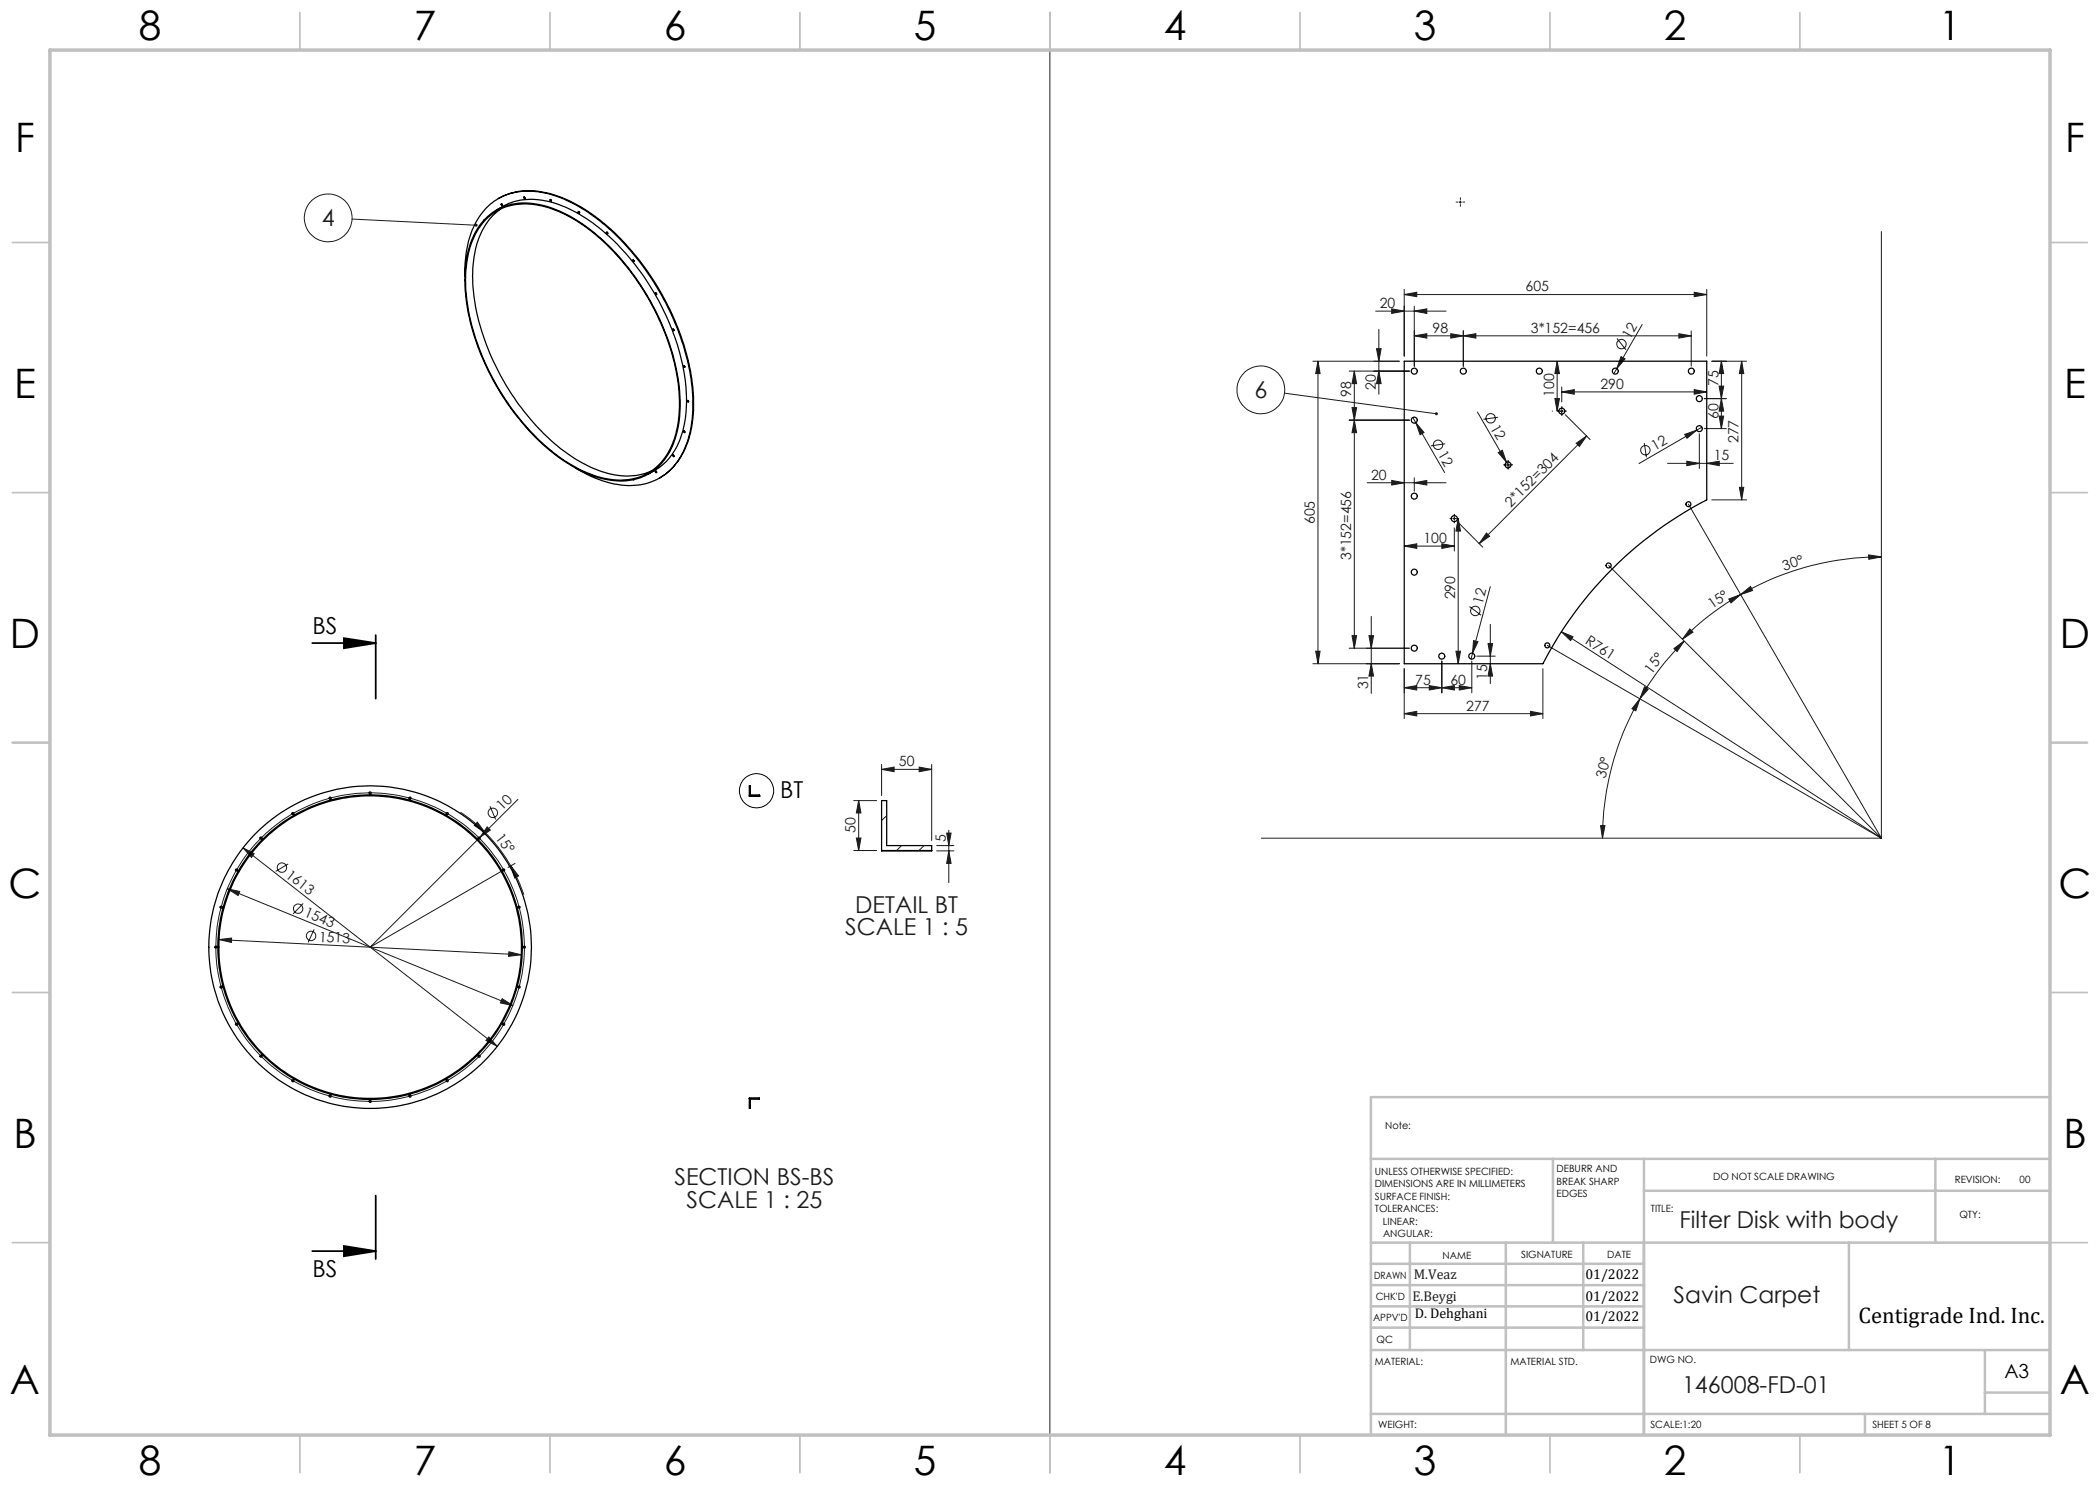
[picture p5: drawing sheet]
<svg xmlns="http://www.w3.org/2000/svg" width="420mm" height="297mm" viewBox="0 0 420 297" stroke-linecap="round" stroke-linejoin="round" font-family="sans-serif">
<g fill="none" stroke="#191924" stroke-width=".2">
<path d="M210 10v277M70.4 43.8l24.8 1.2M280.8 58.9l2.6-.4v.8zM280.8 57.9v13.3M280.8 58.9h60.5M291.8 40.4h.5M292.1 40.2v.5M338.8 58.5l2.5 .4-2.5 .4zM341.3 57.9v13.3M376.3 46.3v121.3M256.9 78.6l30.4 4.2M263.6 72.2v60.5"/>
<path d="M263.6 72.2l.4 2.5h-.9zM269.8 74.2h12.1M270.9 74.2v55.4M270.9 74.2l.4 2.5h-.9zM275.1 62.2h14.1M275.3 69.7h.9l-.4 2.5zM275.8 65.9v12.9M275.8 74.2l.4 2.5h-.9zM278.3 61.8l2.5 .4-2.5 .5zM279.9 72.2h-17.3M282.9 62.2l2.5-.4v.9zM282.9 67.2l2.5-.5v.9z"/>
<path d="M282.9 67.2h55.3M282.9 61.2v12M290.2 66.7l2.5 .5-2.5 .4zM292.7 67.2l2.5-.5v.9zM292.7 66.2v7M311 79.7h.9l-.5 2.5zM311.4 72.2v10M311.4 72.2l.5 2.5h-.9zM312.3 78.4l2.6-.5v.9zM312.3 77.4v3M312.3 78.4h29M323.4 73.7l-.6 1.1"/>
<path d="M323.4 67.7l1.8 2.3M324.2 71.3l.8 .5-1.6 1.9zM328.4 64.9l-5 8.8M335.8 66.7l2.4 .5-2.4 .4zM338.2 66.2v7M338.8 77.9l2.5 .5-2.5 .4zM342.4 72.2h6.9M343.8 77.2h.9l-.4 2.5zM344.3 72.2v13.5M344.3 72.2l.4 2.5h-.9zM344.3 79.7l.4 2.5h-.9zM345.3 79.7h-4.4"/>
<path d="M348.3 72.2v27.8M348.3 72.2l.5 2.5h-.9zM269.8 84h12.1M270.4 81.5h.9l-.4 2.5zM270.9 84l.4 2.5h-.9zM273.4 96.6h15.8M278.3 96.1l2.5 .5-2.5 .4zM282.5 83.5l.7 1.1M282.9 96.6l2.5-.5v.9zM282.9 95.6v2.6M283.2 84.6l1.6 1.9-.8 .5zM283.2 84.6l5.7 9.9"/>
<path d="M289 88.8l-2.8 .4M295.5 82.4l5.8 10.1M299.6 83.5l-2.9 .4M299.6 90.5l.9-.4 .8 2.4zM301.3 92.5l.6 1M301.3 93h.6M301.6 92.7v.5M310.4 82.2h.1M312.1 82.2h.5M312.3 82v.5M313.1 82.9l4.9 5M315.2 88.6l2.1-1.4-1.4 2.1z"/>
<path d="M317.3 87.2l-21.5 21.5M328.9 88.6l.4 2.9M333.5 92.7h13.1M336.9 86.9l2.4-.9-1.9 1.7zM337.4 92.2l2.5 .5-2.5 .4zM339.3 86l-11.5 6.7M339.9 86.7v7M340.4 85.4l-1.1 .6M340.9 85.7h4.4M341.3 92.7l2.6-.5v.9zM342.4 100h6.9M343.8 83.2h.9l-.4 2.5z"/>
<path d="M347.9 97.5h.9l-.5 2.5zM280.8 109.2l2.6-.4v.9zM280.8 109.2h10.1M288.4 108.8l2.5 .4-2.5 .5zM290.6 103.7h.5M290.9 105.6v4.6M290.9 103.5v.5M291.6 104.4l4.9 5M291.6 103.7v29M291.6 103.7l.5 2.5h-.9zM297.3 106.6l.6 .6-2.1 1.5zM298.1 117.3l-3.6 13.4"/>
<path d="M321.7 113.1l54.6 54.5M337.7 100.8l38.6 66.8M345.8 119.8l2.3-.9-1.9 1.7zM348.1 118.9l2-1.6 .4 .8zM348.1 118.9a55 55 0 0 0-11.6 8.9M373.7 111l2.6 .4-2.5 .5zM376.3 111.4a55.8 55.8 0 0 0-28.2 7.5M262.6 132.7h17.3M263.1 130.2h.9l-.4 2.5zM269.8 129.6h12.1M270.4 127.1h.9l-.4 2.5zM273.8 127.1h.9l-.5 2.5z"/>
<path d="M274.2 123.3v15.4M274.2 132.7l.5 2.5h-.9zM280.8 133.7v10M280.8 137.5l2.6-.4v.9zM280.8 137.5h13.6M285.9 137.1l2.5 .4-2.5 .5zM288.4 137.5l2.5-.4v.9zM288.4 132.2v6.4M291.2 130.2h.9l-.5 2.5zM291.9 137.1l2.5 .4-2.5 .5zM293.9 121.3l2.3 1.7M294.4 132.2v6.4"/>
<path d="M294.5 130.7l-.3 1.1M294.7 128.1l.9 .2-1.1 2.4zM295.3 131.2h3.7M297.6 128.7h.9l-.4 2.5zM298.1 124.9v11.8M298.1 132.7l.4 2.5h-.9zM308.6 133.7v10M309.5 129.1l66.8 38.5M312.3 126.4l2.3 .9-.5 .8zM312.3 126.4l64 41.2M328 139.8l-.8 2.4-.8-.5zM328 139.8a55.6 55.6 0 0 0-7.5 27.8"/>
<path d="M328.9 137.4l.7 .5-1.6 1.9zM334.8 129.7l2-1.5-1.4 2.1zM336.8 128.2a53.8 53.8 0 0 0-8.8 11.6M338 125.8l.6 .6-2.1 1.4zM103.6 159.9l-29.6 29.5 26.8-15.4M176.3 153.9l2.5-.5v.9zM176.3 152.9v6.2M176.3 153.9h10M183.8 153.4l2.5 .5-2.5 .4zM186.3 152.9v15.2M280.8 142.7l2.6-.4v.9zM280.8 142.7h27.8"/>
<path d="M306.1 142.3l2.5 .4-2.5 .5zM45.5 177.8l2.4 .5-.3 .8zM45.5 177.8l57.1 23.3M48.6 169.6l2.2 1.1-.5 .8zM48.6 169.6l50.8 39.7M57.6 172.8l-2.5 1.5M92.1 162.5a28.4 28.4 0 0 1 4.9 4M95.5 164.4l1.5 2.1-2.1-1.4zM97 166.5a31.2 31.2 0 0 1 5.2 6.7M97.4 165.4l.7 .6-2.1 1.5zM98 161.3l1.1 2.6M102.2 173.2l1.5 2-.8 .4z"/>
<path d="M102.2 173.2a33.2 33.2 0 0 1 2.6 5.7M103 172.7l-1.4 .8M170.7 160.1h4.6M170.7 170.1h4.6M171.3 167.6h.9l-.5 2.5zM171.7 160.1v10M171.7 160.1l.5 2.5h-.9zM187.3 169.1h3.5M187.3 170.2h3.5M189.3 166.6h.9l-.4 2.5zM189.8 166v10.5M189.8 170.2l.4 2.5h-.9z"/>
<path d="M252.3 167.6h124M320.1 165.1h.9l-.5 2.5zM43.8 187.9l2.5-.3v.9zM43.8 187.9l60.4 3.1M60.6 180.7l-2 2.1M62.8 185.9l-1.2 2.6M100.4 199.7l2.2 1.4-2.5-.5zM101.8 190.4l2.4 .6-2.5 .3zM97.8 207.4l1.6 1.9-2.2-1.2z"/>
<circle cx="65.6" cy="43.6" r="4.8"/>
<circle cx="252.2" cy="78" r="4.8"/>
<circle cx="324.3" cy="68.8" r=".94"/>
<circle cx="287.6" cy="89" r=".95"/>
<circle cx="298.1" cy="83.7" r=".95"/>
<circle cx="329.1" cy="90" r=".94"/>
<circle cx="295.1" cy="122.2" r=".94"/>
<circle cx="56.4" cy="173.5" r=".93"/>
<circle cx="98.6" cy="162.6" r=".95"/>
<circle cx="59.6" cy="181.7" r=".94"/>
<circle cx="62.2" cy="187.2" r=".93"/>
<circle cx="74" cy="189.4" r="30.9"/>
</g>
<circle cx="151.3" cy="158.2" r="3.4" fill="none" stroke="#000" stroke-width=".2"/>
<path d="M62.4 128.6h12.7M68.8 127.6l6.3 1-6.3 1zM75.1 127v12.7M75.1 239.1v12.7M62.4 250.2h12.7M68.8 249.2l6.3 1-6.3 1z" fill="none" stroke="#000" stroke-width=".35"/>
<g fill="none" stroke="#191924" stroke-width=".2" stroke-dasharray="15.2 1.3 1.3 1.3">
<path d="M292.1 39.9v-.3M291.6 40.4h-.4M292.1 40.9v.4M292.6 40.4h.3M301.1 93h-.3M301.6 92.5v-.4M301.6 93.5v.3M302.1 93h.4M311.9 82.2h-.4M312.4 81.7v-.3M312.4 82.7v.4M312.9 82.2h.3"/>
<path d="M290.4 103.7h-.4M290.9 103.2v-.3M290.9 104.2v.4M291.4 103.7h.3"/>
</g>
<g fill="none" stroke="#c0c0c0" stroke-width=".35">
<path d="M60 2.5v7.5M110 2.5v7.5M160 2.5v7.5M210 2.5v7.5M260 2.5v7.5M310 2.5v7.5M360 2.5v7.5M2.5 48.5h7.5M410 48.5h7.5M2.5 98.5h7.5M410 98.5h7.5M2.5 148.5h7.5"/>
<path d="M410 148.5h7.5M2.5 198.5h7.5M410 198.5h7.5M2.5 248.5h7.5M410 248.5h7.5M60 287v7.5M110 287v7.5M160 287v7.5M210 287v7.5M260 287v7.5M310 287v7.5M360 287v7.5"/>
</g>
<g fill="none" stroke="#c0c0c0" stroke-width=".5">
<path d="M410 219.4h-135.8v67.4M274.2 231.8h135.8M310.6 231.8v16.7M328.8 231.8v55.2M328.8 238.2h81.2M387.1 231.8v16.7M274.2 248.5h135.8M274.2 257h54.6M274.2 252.8h54.6M282 248.5v21.5M301.2 248.5v38.3M316.7 248.5v21.5"/>
<path d="M369.8 248.5v21.5M274.2 265.5h54.6M274.2 261.3h54.6M274.2 270h135.8M397 270v12.8M397 278.5h13M274.2 282.8h135.8M373 282.8v4.2"/>
</g>
<path d="M10 10h400v277h-400z" fill="none" stroke="#c0c0c0" stroke-width=".7"/>
<path d="M68.8 127.6l6.3 1-6.3 1zM68.8 249.2l6.3 1-6.3 1z" fill="#000"/>
<g fill="#191924">
<path d="M299.6 90.5l.9-.4 .8 2.4z"/>
<path d="M312.3 126.4l2.3 .9-.5 .8z"/>
<path d="M336.9 86.9l2.4-.9-1.9 1.7z"/>
<path d="M97.4 165.4l.7 .6-2.1 1.5z"/>
<path d="M324.2 71.3l.8 .5-1.6 1.9z"/>
<path d="M294.7 128.1l.9 .2-1.1 2.4z"/>
<path d="M283.2 84.6l1.6 1.9-.8 .5z"/>
<path d="M95 44.9a.31 .31 0 0 0 .1 .4 .31 .31 0 0 0 .4-.3h-.3h.3v-.1a.3 .3 0 0 0-.5 0zM287.1 82.5l-.1 .2a.3 .3 0 0 0 .2 .4 .3 .3 0 0 0 .4-.3h-.3h.3a.3 .3 0 0 0-.2-.3 .3 .3 0 0 0-.3 0z"/>
<path d="M102.2 173.2l1.5 2-.8 .4zM95.5 164.4l1.5 2.1-2.1-1.4z"/>
<path d="M100.4 199.7l-.3 .9 2.5 .5zM45.5 177.8l2.1 1.3 .3-.8z"/>
<path d="M373.7 111l2.6 .4-2.5 .5zM348.1 118.9l2-1.6 .4 .8z"/>
<path d="M345.8 119.8l2.3-.9-1.9 1.7zM338 125.8l.6 .6-2.1 1.4z"/>
<path d="M334.8 129.7l2-1.5-1.4 2.1zM328.9 137.4l.7 .5-1.6 1.9z"/>
<path d="M328 139.8l-.8 2.4-.8-.5zM320.1 165.1h.9l-.5 2.5z"/>
<path d="M97.8 207.4l-.6 .7 2.2 1.2zM48.6 169.6l1.7 1.9 .5-.8z"/>
<path d="M101.8 190.4l-.1 .9 2.5-.3zM43.8 187.9l2.5 .6v-.9z"/>
<path d="M183.8 153.4l2.5 .5-2.5 .4zM176.3 153.9l2.5-.5v.9z"/>
<path d="M288.4 108.8l2.5 .4-2.5 .5zM280.8 109.2l2.6-.4v.9zM338.8 58.5l2.5 .4-2.5 .4zM280.8 58.9l2.6-.4v.8zM335.8 66.7l2.4 .5-2.4 .4zM292.7 67.2l2.5-.5v.9zM282.9 62.2l2.5-.4v.9zM278.3 61.8l2.5 .4-2.5 .5zM290.2 66.7l2.5 .5-2.5 .4zM282.9 67.2l2.5-.5v.9zM291.9 137.1l2.5 .4-2.5 .5zM288.4 137.5l2.5-.4v.9zM285.9 137.1l2.5 .4-2.5 .5zM280.8 137.5l2.6-.4v.9zM282.9 96.6l2.5-.5v.9zM278.3 96.1l2.5 .5-2.5 .4z"/>
<path d="M280.8 142.7l2.6-.4v.9zM306.1 142.3l2.5 .4-2.5 .5zM312.3 78.4l2.6-.5v.9zM338.8 77.9l2.5 .5-2.5 .4zM337.4 92.2l2.5 .5-2.5 .4zM341.3 92.7l2.6-.5v.9z"/>
<path d="M297.3 106.6l.6 .6-2.1 1.5zM315.2 88.6l2.1-1.4-1.4 2.1z"/>
<path d="M347.9 97.5h.9l-.5 2.5zM348.3 72.2l.5 2.5h-.9zM270.4 127.1h.9l-.4 2.5zM270.9 84l.4 2.5h-.9zM275.8 74.2l.4 2.5h-.9zM275.3 69.7h.9l-.4 2.5zM270.4 81.5h.9l-.4 2.5zM270.9 74.2l.4 2.5h-.9zM343.8 77.2h.9l-.4 2.5zM344.3 72.2l.4 2.5h-.9zM311 79.7h.9l-.5 2.5zM311.4 72.2l.5 2.5h-.9z"/>
<path d="M189.3 166.6h.9l-.4 2.5zM189.8 170.2l.4 2.5h-.9z"/>
<path d="M263.6 72.2l.4 2.5h-.9zM263.1 130.2h.9l-.4 2.5zM291.6 103.7l.5 2.5h-.9zM291.2 130.2h.9l-.5 2.5zM297.6 128.7h.9l-.4 2.5zM298.1 132.7l.4 2.5h-.9zM273.8 127.1h.9l-.5 2.5zM274.2 132.7l.5 2.5h-.9zM171.7 160.1l.5 2.5h-.9zM171.3 167.6h.9l-.5 2.5z"/>
<path d="M344.3 79.7l.4 2.5h-.9zM343.8 83.2h.9l-.4 2.5z"/>
</g>
<g fill="none" stroke="#000" stroke-width=".25">
<path d="M99.7 39.7a14 14 0 0 1 12.1-.4 38.3 38.3 0 0 1 16.5 13.4 50.4 50.4 0 0 1 10.4 26.6 21.6 21.6 0 0 1-2.7 12.4 11.7 11.7 0 0 1-4.1 3.9M104.9 39.4l.1 .2M110.1 39.9l.2 .2M93 55.2a18.9 18.9 0 0 1 4-13.3 11.9 11.9 0 0 1 11.7-3.3 30.6 30.6 0 0 1 14.7 8.6 52.5 52.5 0 0 1 15.1 30.8 21.9 21.9 0 0 1-3 14.2 11.9 11.9 0 0 1-13.2 4.5l-1.8-.5-2.4-1-3-1.6M96.8 44.1a11.5 11.5 0 0 1 11.6-3.1 30.5 30.5 0 0 1 14.3 9.2 48.5 48.5 0 0 1 13.3 28.6 19.6 19.6 0 0 1-3.1 13.2 11 11 0 0 1-11.8 3.9 29.8 29.8 0 0 1-14.3-8.7 49.3 49.3 0 0 1-13.6-27.9 21.2 21.2 0 0 1 2.6-14.1zM96.8 44l-.1 .1M97.2 43.9a11.7 11.7 0 0 1 11.8-2.6 32.4 32.4 0 0 1 15.2 10.7 48 48 0 0 1 11.6 26.8 19.5 19.5 0 0 1-3 13 11 11 0 0 1-11.7 3.9 28.9 28.9 0 0 1-14.2-8.7 48.7 48.7 0 0 1-13.7-29 20.1 20.1 0 0 1 2.8-12.6zM99.3 42a11.5 11.5 0 0 1 4.3-1.9 17.4 17.4 0 0 1 12.2 2.7 46.4 46.4 0 0 1 17.7 21 37 37 0 0 1 3.4 20.6 13.2 13.2 0 0 1-5.9 9.6l-1.3 .8M100.1 41.8a13.9 13.9 0 0 0-5.4 10.3 38.5 38.5 0 0 0 4.3 20.7 46.1 46.1 0 0 0 16.4 19.2 18.3 18.3 0 0 0 12.2 3l1.3-.3 1.4-.5M100.4 40.8l.1 .2M115.8 42.3l.1 .2M121.4 46.4l.2 .3"/>
<path d="M126.7 52l.1 .2M131.1 58.6h.2v.3h-.1zM131.2 58.6l.1 .2M134.5 65.8a.16 .16 0 0 1 .3 .1 .16 .16 0 0 1-.1 .2zM134.7 65.8l.1 .3M136.8 73.2l.2 .2M280.8 72.2h60.5v27.8a76.5 76.5 0 0 0-32.7 32.7h-27.8zM126.8 95.9l-.1 .1M131.1 94.2l.2 .1v.3zM131.2 94.2l.1 .3M134.6 91l.2 .1-.1 .3-.2-.2zM134.7 91l.1 .3"/>
<path d="M136.8 86.2l.2 .2M137.4 80.1a.15 .15 0 0 1 .2 0 .15 .15 0 0 1 .1 .2 .15 .15 0 0 1-.2 .1zM137.6 80.1l.1 .2M149.9 159.2h.1M149.9 159.2v-2h.2v1.8h1.8v.2M149.9 159.2h2M151.9 159.2h.1M176.3 170.1h10M176.3 170.1v-10h1v9h9v1M149.9 219.6v.1M149.9 219.7v1.9h.2v-1.8h1.8v-.1M149.9 219.6h2"/>
<path d="M151.9 219.6v.1"/>
<circle cx="104.9" cy="39.6" r=".16"/>
<circle cx="100.4" cy="41" r=".17"/>
<circle cx="110.1" cy="40.1" r=".17"/>
<circle cx="115.8" cy="42.5" r=".16"/>
<circle cx="121.4" cy="46.6" r=".16"/>
<circle cx="126.7" cy="52.2" r=".16"/>
<circle cx="136.8" cy="73.4" r=".17"/>
<circle cx="282.9" cy="74.2" r=".6"/>
<circle cx="292.7" cy="74.2" r=".6"/>
<circle cx="307.9" cy="74.2" r=".6"/>
<circle cx="323.1" cy="74.2" r=".6"/>
<circle cx="338.3" cy="74.2" r=".59"/>
<circle cx="339.9" cy="79.7" r=".6"/>
<circle cx="136.8" cy="86.4" r=".18"/>
<circle cx="282.9" cy="84" r=".6"/>
<circle cx="282.9" cy="99.2" r=".6"/>
<circle cx="301.6" cy="93" r=".61"/>
<circle cx="312.3" cy="82.2" r=".6"/>
<circle cx="339.9" cy="85.7" r=".6"/>
<circle cx="282.9" cy="114.4" r=".61"/>
<circle cx="290.9" cy="103.7" r=".61"/>
<circle cx="321.7" cy="113.1" r=".5"/>
<circle cx="337.7" cy="100.8" r=".51"/>
<circle cx="282.9" cy="129.6" r=".61"/>
<circle cx="288.4" cy="131.2" r=".6"/>
<circle cx="294.4" cy="131.2" r=".6"/>
<circle cx="309.5" cy="129.1" r=".5"/>
<circle cx="66" cy="159.6" r=".2"/>
<circle cx="74" cy="158.6" r=".2"/>
<circle cx="82" cy="159.6" r=".2"/>
<circle cx="47.3" cy="174" r=".2"/>
<circle cx="52.2" cy="167.6" r=".2"/>
<circle cx="58.6" cy="162.7" r=".2"/>
<circle cx="89.5" cy="162.7" r=".2"/>
<circle cx="95.8" cy="167.6" r=".2"/>
<circle cx="100.7" cy="174" r=".2"/>
<circle cx="43.2" cy="189.4" r=".2"/>
<circle cx="44.2" cy="181.4" r=".2"/>
<circle cx="44.2" cy="197.4" r=".2"/>
<circle cx="74" cy="189.4" r="32.2"/>
<circle cx="74" cy="189.4" r="30.5"/>
<circle cx="74" cy="189.4" r="30.2"/>
<circle cx="103.8" cy="197.4" r=".2"/>
<circle cx="103.8" cy="181.4" r=".2"/>
<circle cx="104.9" cy="189.4" r=".2"/>
<circle cx="47.3" cy="204.9" r=".2"/>
<circle cx="52.2" cy="211.2" r=".2"/>
<circle cx="58.6" cy="216.2" r=".2"/>
<circle cx="66" cy="219.2" r=".2"/>
<circle cx="82" cy="219.2" r=".2"/>
<circle cx="89.5" cy="216.2" r=".2"/>
<circle cx="95.8" cy="211.2" r=".2"/>
<circle cx="100.7" cy="204.9" r=".2"/>
<circle cx="74" cy="220.3" r=".2"/>
</g>
<path d="M177.3 163.1l-1 1M180.3 169.1l-1 1M184.8 169.1l-1 1M151.1 219.7l-.2 .1M150.1 220.7l-.2 .2" fill="none" stroke="#191924" stroke-width=".2"/>
<g font-size="8.1">
<text x="27.8" y="8">8</text>
<text x="82.8" y="8">7</text>
<text x="132.8" y="8">6</text>
<text x="182.8" y="8">5</text>
<text x="232.8" y="8">4</text>
<text x="282.8" y="8">3</text>
<text x="332.8" y="8">2</text>
<text x="387.8" y="8">1</text>
<text x="3" y="30.4">F</text>
<text x="413" y="30.4">F</text>
<text x="2.8" y="79.6">E</text>
<text x="412.8" y="79.6">E</text>
<text x="2" y="129.6">D</text>
<text x="412" y="129.6">D</text>
<text x="1.7" y="179.6">C</text>
<text x="411.7" y="179.6">C</text>
<text x="2.7" y="229.6">B</text>
<text x="412.7" y="229.6">B</text>
<text x="2" y="278.9">A</text>
<text x="412" y="278.9">A</text>
<text x="27.8" y="295">8</text>
<text x="82.8" y="295">7</text>
<text x="132.8" y="295">6</text>
<text x="182.8" y="295">5</text>
<text x="232.8" y="295">4</text>
<text x="282.8" y="295">3</text>
<text x="332.8" y="295">2</text>
<text x="387.8" y="295">1</text>
</g>
<g font-size="4.7" fill="#191924">
<text x="64.4" y="45.2">4</text>
<text x="250.9" y="79.6">6</text>
<text x="171.1" y="182.6">DETAIL BT</text>
<text x="169.1" y="187.1">SCALE 1 : 5</text>
<text x="134.9" y="237">SECTION BS-BS</text>
<text x="137.3" y="241.6">SCALE 1 : 25</text>
<text x="335.9" y="245.6">Filter Disk with body</text>
<text x="334.7" y="260.5">Savin Carpet</text>
<text x="336.4" y="278.5">146008-FD-01</text>
</g>
<g font-size="4.7">
<text x="62.5" y="126.7">BS</text>
<text x="156" y="159.5">BT</text>
<text x="62.5" y="255.5">BS</text>
</g>
<text font-size="4.5" x="371.7" y="264.6">Centigrade Ind. Inc.</text>
<text font-size="3.9" x="400.9" y="275.5">A3</text>
<g font-size="2.8" fill="#191924">
<text x="305.1" y="58.3">605</text>
<text x="275.9" y="61.6">20</text>
<text x="286.5" y="66.5">98</text>
<text x="306.2" y="66.5">3*152=456</text>
<text x="326" y="68" transform="rotate(-60 326 68)">12</text>
<text x="320.1" y="77.8">290</text>
<text x="343.7" y="77.2" transform="rotate(-90 343.7 77.2)">75</text>
<text x="270.3" y="79.4" transform="rotate(-90 270.3 79.4)">98</text>
<text x="275.2" y="78" transform="rotate(-90 275.2 78)">20</text>
<text x="310.8" y="79.4" transform="rotate(-90 310.8 79.4)">100</text>
<text x="343.7" y="83.8" transform="rotate(-90 343.7 83.8)">60</text>
<text x="298" y="85.5" transform="rotate(60 298 85.5)">12</text>
<text x="347.7" y="88.7" transform="rotate(-90 347.7 88.7)">277</text>
<text x="274.2" y="95.9">20</text>
<text x="287.5" y="90.8" transform="rotate(60 287.5 90.8)">12</text>
<text x="331" y="90.2" transform="rotate(-30 331 90.2)">12</text>
<text x="342.7" y="92.1">15</text>
<text x="302.1" y="101.5" transform="rotate(-45 302.1 101.5)">2*152=304</text>
<text x="263" y="104.8" transform="rotate(-90 263 104.8)">605</text>
<text x="270.3" y="112.1" transform="rotate(-90 270.3 112.1)">3*152=456</text>
<text x="284.7" y="108.6">100</text>
<text x="291.1" y="119.9" transform="rotate(-90 291.1 119.9)">290</text>
<text x="356.9" y="114.1" transform="rotate(-18 356.9 114.1)">30°</text>
<text x="296.5" y="121" transform="rotate(-75 296.5 121)">12</text>
<text x="342.4" y="121.9" transform="rotate(-34 342.4 121.9)">15°</text>
<text x="316.9" y="128.6" transform="rotate(33 316.9 128.6)">R761</text>
<text x="273.7" y="137.9" transform="rotate(-90 273.7 137.9)">31</text>
<text x="283.1" y="136.9">75</text>
<text x="290.1" y="136.9">60</text>
<text x="297.5" y="135.9" transform="rotate(-90 297.5 135.9)">15</text>
<text x="330.3" y="134.9" transform="rotate(-52 330.3 134.9)">15°</text>
<text x="293.2" y="142.1">277</text>
<text x="179.8" y="153.2">50</text>
<text x="321.1" y="155.7" transform="rotate(-76 321.1 155.7)">30°</text>
<text x="98.9" y="167.5" transform="rotate(52 98.9 167.5)">15°</text>
<text x="100.4" y="162.2" transform="rotate(-45 100.4 162.2)">10</text>
<text x="171.1" y="166.5" transform="rotate(-90 171.1 166.5)">50</text>
<text x="189.2" y="168.4" transform="rotate(-90 189.2 168.4)">5</text>
<text x="57" y="175.3" transform="rotate(38 57 175.3)">1613</text>
<text x="60.7" y="183.3" transform="rotate(22 60.7 183.3)">1543</text>
<text x="63.7" y="188.3" transform="rotate(3 63.7 188.3)">1513</text>
<text x="282.8" y="255.9">M.Veaz</text>
<text x="282.5" y="260.1">E.Beygi</text>
</g>
<g font-size="2.8">
<text x="317.1" y="255.9">01/2022</text>
<text x="282.9" y="263.6">D. Dehghani</text>
<text x="317.1" y="260.1">01/2022</text>
<text x="317.1" y="264.2">01/2022</text>
</g>
<g font-size="2">
<text x="277" y="225.8">Note:</text>
<text x="275" y="234.9">UNLESS OTHERWISE SPECIFIED:</text>
<text x="275" y="237.4">DIMENSIONS ARE IN MILLIMETERS</text>
<text x="275" y="239.9">SURFACE FINISH:</text>
<text x="311.3" y="234.5">DEBURR AND</text>
<text x="311.3" y="237">BREAK SHARP</text>
<text x="311.3" y="239.5">EDGES</text>
<text x="342.6" y="236">DO NOT SCALE DRAWING</text>
<text x="391" y="236.6">REVISION:</text>
<text x="403.9" y="236.6">00</text>
<text x="275" y="242.4">TOLERANCES:</text>
<text x="276.6" y="244.9">LINEAR:</text>
<text x="330.2" y="242.4">TITLE:</text>
<text x="391.9" y="243.7">QTY:</text>
<text x="276.6" y="247.4">ANGULAR:</text>
<text x="288.5" y="251.7">NAME</text>
<text x="304.2" y="251.7">SIGNATURE</text>
<text x="321.4" y="251.7">DATE</text>
<text x="274.8" y="255.9">DRAWN</text>
<text x="275.1" y="260.1">CHK'D</text>
<text x="274.6" y="264.2">APPV'D</text>
<text x="275.3" y="268.5">QC</text>
<text x="275" y="273">MATERIAL:</text>
<text x="302.1" y="273">MATERIAL STD.</text>
<text x="330" y="272.5">DWG NO.</text>
<text x="275.6" y="285.6">WEIGHT:</text>
<text x="330.1" y="285.6">SCALE:1:20</text>
<text x="374.5" y="285.6">SHEET 5 OF 8</text>
</g>
</svg>
